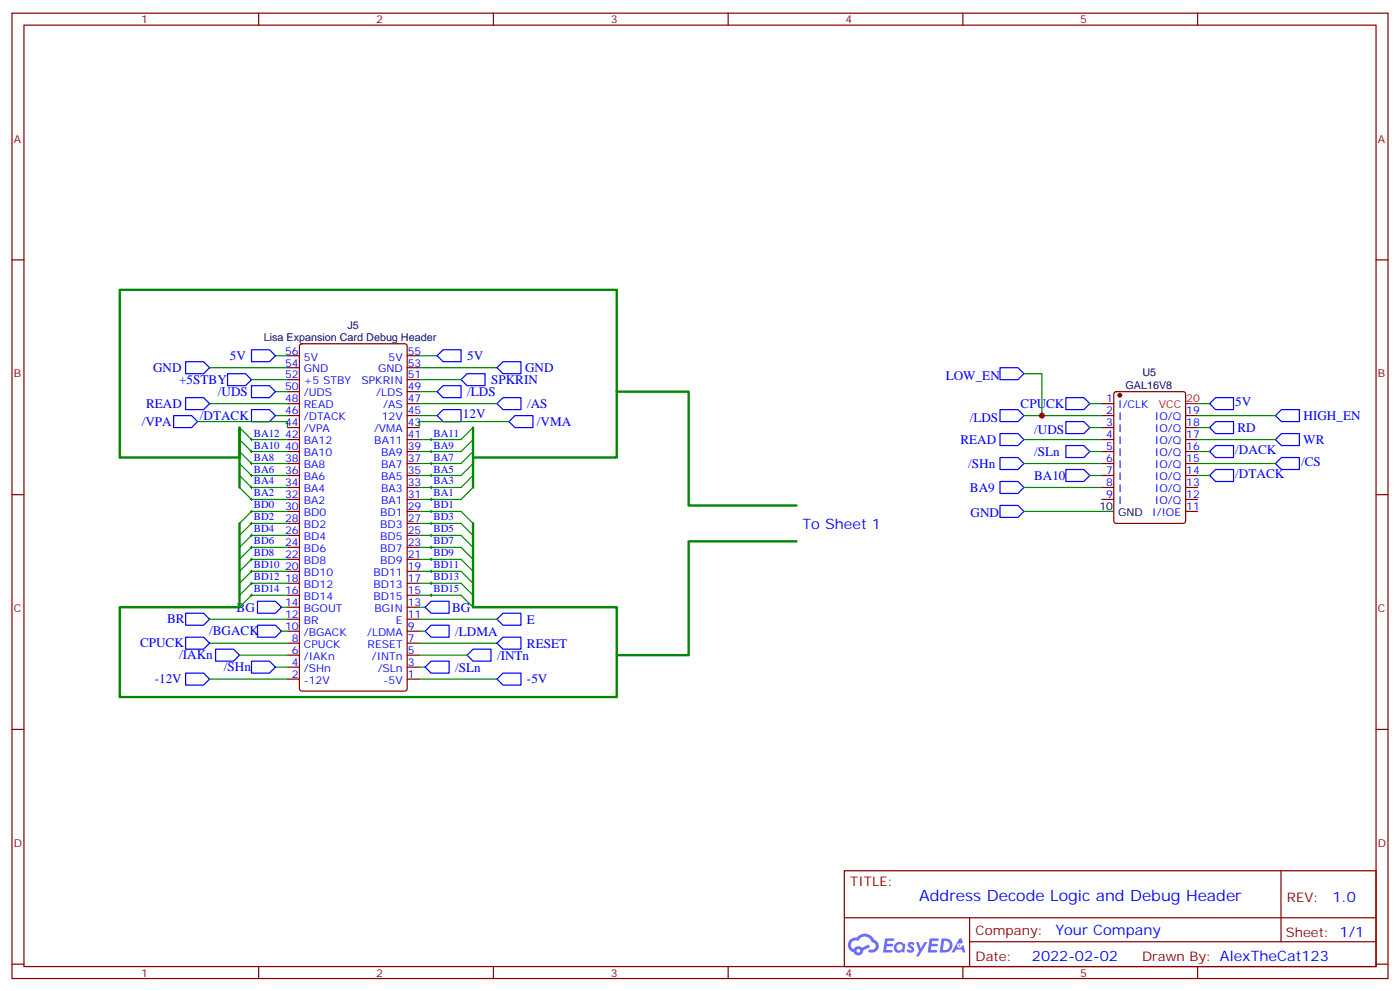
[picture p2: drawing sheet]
<svg xmlns="http://www.w3.org/2000/svg" width="412mm" height="292mm" viewBox="0 0 412 292" stroke-linecap="round" stroke-linejoin="round" font-family="sans-serif">
<g fill="none" stroke="#870000" stroke-width=".35">
<path d="M3.5 3.9h405.4v284.3h-405.4zM7.1 7.4h398.2v277.3h-398.2zM76.2 3.9v3.5M145.3 3.9v3.5M214.5 3.9v3.5M283.6 3.9v3.5M352.8 3.9v3.5M3.5 76.6h3.6M405.3 76.6h3.6M3.5 145.7h3.6M405.3 145.7h3.6M3.5 214.8h3.6"/>
<path d="M405.3 214.8h3.6M248.7 256.5h156.6v28.2h-156.6zM377.3 256.5v20.9M248.7 270.3h156.5M285.6 277.4h119.6M285.6 270.3v14.1M3.5 284h3.6M76.2 284.7v3.5M145.3 284.7v3.5M214.5 284.7v3.5M283.6 284.7v3.5M352.8 284.7v3.5"/>
<path d="M405.3 284h3.6"/>
</g>
<g fill="#5487ff">
<path d="M267.7 277.6a1.22 1.22 0 0 1 1.7 .3l-.4 .6a.47 .47 0 0 0-.3-.4 .47 .47 0 0 0-.5 .2l.1 .2a1.14 1.14 0 0 1 .8 1.8 1.14 1.14 0 0 1-1.9-.1l-.2-.1 .5-.6 .7 .4a.29 .29 0 0 0 .3-.2 .29 .29 0 0 0-.2-.3 1.04 1.04 0 0 1-.6-1.8z"/>
<path d="M260.7 276.4h2.4l.3 .2-.2 .5h-1.8l-.1 .9h1.5l.3 .4-.3 .3h-1.6l-.2 1.1 1.7 .1 .2 .3-.2 .3-2.6 .1z"/>
<path d="M273.8 276.4h2.4l.3 .2-.1 .5h-1.8l-.2 .9h1.6l.3 .4-.4 .3h-1.6l-.1 1.1 1.7 .1 .2 .3-.2 .3h-2.6z"/>
<path d="M282.6 276.4h.7l.3 1.3-.6 .3a.69 .69 0 0 0-1 .2 .69 .69 0 0 0 .4 1 .69 .69 0 0 0 .9-.6l.5-.3 .6 2.2h-.8l-.2-.8h-1.8l-.5 .8h-.8z"/>
<path d="M269.8 277.5h.8l.6 1.8 1.1-1.8h.9l-2.6 4.2h-.8l.9-1.6z"/>
<path d="M277.4 276.4l-.6 4.2h1.3a2.11 2.11 0 0 0 2.5-2.2 2.11 2.11 0 0 0-2.5-2zM278.1 277.1a1.39 1.39 0 0 1 1.7 1.5 1.39 1.39 0 0 1-1.8 1.2h-.3z"/>
<path d="M263.7 278a1.54 1.54 0 0 0-.1 2.2 1.54 1.54 0 0 0 2.2 .1l.6 .3 .3-2.3-.2-.3h-.4a1.49 1.49 0 0 0-2.4 0zM264 279a.94 .94 0 0 1 1.8 0 .94 .94 0 0 1-1.8 0z"/>
<path d="M250.4 276.8a2.18 2.18 0 0 0 1.1 3.7 1.44 1.44 0 0 0 1.6 .9 1.44 1.44 0 0 0 1.2-1.5l2-1-.5-.7-1.9 1a1.47 1.47 0 0 0-2.4 .4 1.39 1.39 0 0 1-.7-1.9 1.39 1.39 0 0 1 2-.5 2.12 2.12 0 0 1 2.2-1.3 2.12 2.12 0 0 1 1.9 1.7 1.14 1.14 0 0 1 1.1 1.4 1.14 1.14 0 0 1-1.7 .7 .43 .43 0 0 0-.5 .4 .43 .43 0 0 0 .4 .5 1.98 1.98 0 0 0 2.5-1.3 1.98 1.98 0 0 0-1.2-2.5 3.1 3.1 0 0 0-5.3-.7l-.9 .1zM252.3 280.1a.55 .55 0 0 1 1.1 0 .55 .55 0 0 1-1.1 0z"/>
<circle cx="282.6" cy="278.5" r=".26"/>
</g>
<g fill="none" stroke="#00f" stroke-width=".35">
<path d="M54.7 117.1h5.3l1.7 1.8-1.7 1.8h-5.3zM54.7 106.5h5.3l1.7 1.8-1.7 1.8h-5.3zM67 110.1h5.3l1.8 1.7-1.8 1.8h-5.3zM74.1 113.6h5.3l1.7 1.8-1.7 1.7h-5.3zM74.1 103h5.3l1.7 1.8-1.7 1.7h-5.3zM128.8 104.8l1.7-1.8h5.3v3.5h-5.3zM130.5 113.6h5.3v3.5h-5.3l-1.7-1.7zM137.6 110.1h5.3v3.5h-5.3l-1.8-1.8zM146.4 118.9l1.8-1.8h5.3v3.6h-5.3zM148.2 106.5h5.3v3.6h-5.3l-1.8-1.8zM294.6 108.3h5.3l1.7 1.8-1.7 1.7h-5.3zM314 117.1h5.3l1.7 1.8-1.7 1.8h-5.3z"/>
<path d="M356.3 118.9l1.8-1.8h5.3v3.6h-5.3zM51.2 122.4h5.2l1.8 1.8-1.8 1.7h-5.2zM74.1 120.7h5.3l1.7 1.7-1.7 1.8h-5.3zM128.8 122.4l1.7-1.7h5.3v3.5h-5.3zM149.9 124.2l1.8-1.8h5.3v3.5h-5.3zM294.6 120.7h5.3l1.7 1.7-1.7 1.8h-5.3zM294.6 127.7h5.3l1.7 1.8-1.7 1.7h-5.3zM294.6 134.8h5.3l1.7 1.7-1.7 1.8h-5.3zM314 124.2h5.3l1.7 1.7-1.7 1.8h-5.3zM314 131.2h5.3l1.7 1.8-1.7 1.8h-5.3zM314 138.3h5.3l1.7 1.8-1.7 1.7h-5.3zM356.3 125.9l1.8-1.7h5.3v3.5h-5.3z"/>
<path d="M358.1 131.2h5.3v3.6h-5.3l-1.8-1.8zM358.1 138.3h5.3v3.5h-5.3l-1.8-1.7zM375.7 122.4l1.8-1.7h5.3v3.5h-5.3zM375.7 129.5l1.8-1.8h5.3v3.5h-5.3zM377.5 134.8h5.3v3.5h-5.3l-1.8-1.8zM294.6 141.8h5.3l1.7 1.8-1.7 1.7h-5.3zM294.6 148.9h5.3l1.7 1.7-1.7 1.8h-5.3zM75.8 177.1h5.3l1.8 1.8-1.8 1.7h-5.3zM125.2 178.9l1.8-1.8h5.3v3.5h-5.3zM54.7 187.7h5.3l1.7 1.7-1.7 1.8h-5.3zM54.7 180.6h5.3l1.7 1.8-1.7 1.8h-5.3zM54.7 198.3h5.3l1.7 1.7-1.7 1.8h-5.3z"/>
<path d="M63.5 191.2h5.3l1.8 1.8-1.8 1.7h-5.3zM74.1 194.7h5.3l1.7 1.8-1.7 1.8h-5.3zM75.8 184.2h5.3l1.8 1.7-1.8 1.8h-5.3zM125.2 196.5l1.8-1.8h5.3v3.6h-5.3zM125.2 185.9l1.8-1.7h5.3v3.5h-5.3zM137.6 193l1.7-1.8h5.3v3.5h-5.3zM146.4 189.4l1.8-1.7h5.3v3.5h-5.3zM146.4 182.4l1.8-1.8h5.3v3.6h-5.3zM148.2 198.3h5.3v3.5h-5.3l-1.8-1.8z"/>
</g>
<g fill="none" stroke="#870000" stroke-width=".35">
<path d="M84.7 118.9h3.5M84.7 104.8h3.5M84.7 108.3h3.5M84.7 111.8h3.5M84.7 115.4h3.5M88.4 101.5l.5-.3h30.3l.7 .5v101.1l-.4 .7-30.6 .1-.7-.5v-101.1zM119.9 118.9h3.6M119.9 104.8h3.6M119.9 108.3h3.6M119.9 111.8h3.6M119.9 115.4h3.6M324.6 118.9h3.5"/>
<path d="M328.3 115.6l.5-.2h19.7l.7 .4v37.7l-.4 .6-20 .1-.7-.5v-37.6zM84.7 122.4h3.5M84.7 125.9h3.5M84.7 129.5h3.5M84.7 136.5h3.5M84.7 133h3.5M119.9 122.4h3.6M119.9 125.9h3.6M119.9 129.5h3.6M119.9 136.5h3.6M119.9 133h3.6M324.6 122.4h3.5"/>
<path d="M324.6 125.9h3.5M324.6 129.5h3.5M324.6 136.5h3.5M324.6 133h3.5M349.2 122.4h3.6M349.2 125.9h3.6M349.2 129.5h3.6M349.2 136.5h3.6M349.2 133h3.6M84.7 140.1h3.5M84.7 143.6h3.5M84.7 147.1h3.5"/>
<path d="M84.7 150.6h3.5M84.7 157.7h3.5M84.7 154.2h3.5M119.9 140.1h3.6M119.9 143.6h3.6M119.9 147.1h3.6M119.9 150.6h3.6M119.9 157.7h3.6M119.9 154.2h3.6M324.6 140.1h3.5M324.6 143.6h3.5M324.6 147.1h3.5"/>
<path d="M349.2 140.1h3.6M349.2 143.6h3.6M349.2 147.1h3.6M349.2 150.6h3.6M84.7 178.9h3.5M84.7 175.3h3.5M84.7 171.8h3.5M84.7 168.3h3.5M84.7 164.7h3.5M84.7 161.2h3.5M119.9 178.9h3.6M119.9 175.3h3.6"/>
<path d="M119.9 171.8h3.6M119.9 168.3h3.6M119.9 164.7h3.6M119.9 161.2h3.6M84.7 196.5h3.5M84.7 193h3.5M84.7 189.4h3.5M84.7 185.9h3.5M84.7 182.4h3.5M119.9 196.5h3.6M119.9 193h3.6M119.9 189.4h3.6"/>
<path d="M119.9 185.9h3.6M119.9 182.4h3.6M84.7 200h3.5M119.9 200h3.6"/>
</g>
<circle cx="329.8" cy="116.4" r=".53" fill="#870000" stroke="#870000" stroke-width=".35"/>
<path d="M324.6 150.6h3.5" fill="none" stroke="#000" stroke-width=".35"/>
<path d="M349.2 118.9h3.6" fill="none" stroke="#f00" stroke-width=".35"/>
<g fill="none" stroke="#008700" stroke-width=".35">
<path d="M61.7 118.9h23M61.7 108.3h23M74.1 111.8h10.6M81.1 115.4h3.6M81.1 104.8h3.6M123.5 118.9h22.9M123.5 115.4h5.3M123.5 108.3h22.9M123.5 104.8h5.3M123.5 111.8h12.3M301.6 110.1h5.3v12.3M321 118.9h3.6"/>
<path d="M352.8 118.9h3.5M58.2 124.2h26.5v1.7M70.6 125.9l3.5 3.6h10.6M70.6 129.5l3.5 3.5h10.6M70.6 133l3.5 3.5h10.6M70.6 136.5l3.5 3.6h10.6M81.1 122.4h3.6M123.5 122.4h5.3M139.3 125.9l-3.5 3.6h-12.3M139.3 129.5l-3.5 3.5h-12.3M139.3 133l-3.5 3.5h-12.3M139.3 136.5l-3.5 3.6h-12.3"/>
<path d="M149.9 124.2h-26.4v1.7M301.6 122.4h23M301.6 129.5h23M301.6 136.5h23M321 125.9h3.6M321 133h3.6M352.8 125.9h3.5M352.8 122.4h22.9M352.8 129.5h22.9M352.8 133h3.5M352.8 136.5h22.9M70.6 140.1l3.5 3.5h10.6"/>
<path d="M70.6 143.6l3.5 3.5h10.6M84.7 150.6h-10.6l-3.5 3.6M84.7 154.2h-10.6l-3.5 3.5M84.7 157.7h-10.6l-3.5 3.5M123.5 150.6h12.3l3.5 3.6M123.5 154.2h12.3l3.5 3.5M123.5 157.7h12.3l3.5 3.5M139.3 140.1l-3.5 3.5h-12.3M139.3 143.6l-3.5 3.5h-12.3M301.6 143.6h23M301.6 150.6h23M321 140.1h3.6"/>
<path d="M352.8 140.1h3.5M82.9 178.9h1.8M84.7 161.2h-10.6l-3.5 3.5M84.7 164.7h-10.6l-3.5 3.6M84.7 168.3h-10.6l-3.5 3.5M84.7 171.8h-10.6l-3.5 3.5M84.7 175.3h-10.6l-3.5 3.6M123.5 178.9h1.7M123.5 161.2h12.3l3.5 3.5M123.5 164.7h12.3l3.5 3.6M123.5 168.3h12.3l3.5 3.5M123.5 171.8h12.3l3.5 3.5"/>
<path d="M123.5 175.3h12.3l3.5 3.6M61.7 189.4h23M61.7 182.4h23M70.6 193h14.1M81.1 196.5h3.6M82.9 185.9h1.8M123.5 196.5h1.7M123.5 189.4h22.9M123.5 193h14.1M123.5 185.9h1.7M123.5 182.4h22.9M61.7 200h23"/>
<path d="M123.5 200h22.9"/>
</g>
<path d="M181.7 115.4h21.1v33.5h31.8M139.3 134.8h42.4v-49.4h-146.4v49.4h35.3v-8.9v17.7M139.3 125.9v17.7M70.6 154.2v24.7h-35.3v26.4h146.4v-26.4h-42.4v-24.7M234.6 159.5h-31.8v33.5h-21.1" fill="none" stroke="#008700" stroke-width=".71"/>
<g fill="none" stroke="#000" stroke-width=".29">
<path d="M73.7 129.5h.7M73.7 133h.7M73.7 136.5h.7M74.1 129.1v.7M74.1 132.6v.8M74.1 136.2v.7M74.1 139.7v.7M126.6 129.5h.8M126.6 133h.8M126.6 136.5h.8M127 129.1v.7M127 132.6v.8"/>
<path d="M127 136.2v.7M127 139.7v.7M73.7 140.1h.7M73.7 143.6h.7M73.7 147.1h.7M73.7 157.7h.7M73.7 154.2h.7M73.7 150.6h.7M74.1 143.2v.7M74.1 146.8v.7M74.1 150.3v.7M74.1 153.8v.7"/>
<path d="M74.1 157.3v.7M126.6 140.1h.8M126.6 143.6h.8M126.6 147.1h.8M126.6 157.7h.8M126.6 154.2h.8M126.6 150.6h.8M127 143.2v.7M127 146.8v.7M127 150.3v.7M127 153.8v.7M127 157.3v.7"/>
<path d="M73.7 175.3h.7M73.7 171.8h.7M73.7 168.3h.7M73.7 164.7h.7M73.7 161.2h.7M74.1 160.9v.7M74.1 164.4v.7M74.1 167.9v.7M74.1 171.5v.7M74.1 175v.7M126.6 175.3h.8M126.6 171.8h.8"/>
<path d="M126.6 168.3h.8M126.6 164.7h.8M126.6 161.2h.8M127 160.9v.7M127 164.4v.7M127 167.9v.7M127 171.5v.7M127 175v.7"/>
</g>
<circle cx="306.9" cy="122.4" r=".88" fill="#c00"/>
<text font-size="4.6" fill="#00f" x="270.8" y="265.5">Address Decode Logic and Debug Header</text>
<g font-size="4.2" fill="#00f">
<text x="236.4" y="155.9">To Sheet 1</text>
<text x="392.5" y="265.7">1.0</text>
<text x="310.9" y="275.3">Your Company</text>
<text x="304" y="283.1">2022-02-02</text>
</g>
<g font-size="3.9" fill="#00f">
<text x="67.7" y="106">5V</text>
<text x="137.6" y="106.1">5V</text>
<text x="45.1" y="109.6">GND</text>
<text x="52.8" y="113.1">+5STBY</text>
<text x="144.7" y="113.2">SPKRIN</text>
<text x="154.7" y="109.6">GND</text>
<text x="278.6" y="111.8">LOW_EN</text>
<text x="64.2" y="116.6">/UDS</text>
<text x="137.6" y="116.6">/LDS</text>
<text x="363.9" y="119.7">5V</text>
<text x="41.7" y="125.4">/VPA</text>
<text x="43" y="120.1">READ</text>
<text x="58.9" y="123.7">/DTACK</text>
<text x="136.3" y="123.2">12V</text>
<text x="155.2" y="120.2">/AS</text>
<text x="158.2" y="125.4">/VMA</text>
<text x="285.7" y="124.2">/LDS</text>
<text x="300.6" y="120.2">CPUCK</text>
<text x="384" y="123.7">HIGH_EN</text>
<text x="282.9" y="130.7">READ</text>
<text x="304.6" y="127.7">/UDS</text>
<text x="364.5" y="127.2">RD</text>
<text x="383.9" y="130.7">WR</text>
<text x="285.2" y="137.8">/SHn</text>
<text x="304.6" y="134.2">/SLn</text>
<text x="363.9" y="133.8">/DACK</text>
<text x="383.3" y="137.3">/CS</text>
<text x="304.6" y="141.3">BA10</text>
<text x="363.9" y="140.8">/DTACK</text>
<text x="285.7" y="144.9">BA9</text>
<text x="285.9" y="152.3">GND</text>
<text x="49.3" y="183.6">BR</text>
<text x="69.7" y="180.2">BG</text>
<text x="133.2" y="180.2">BG</text>
<text x="155.2" y="183.7">E</text>
<text x="41.2" y="190.7">CPUCK</text>
<text x="61.6" y="187.2">/BGACK</text>
<text x="134.1" y="187.2">/LDMA</text>
<text x="155.2" y="190.7">RESET</text>
<text x="52.8" y="194.2">/IAKn</text>
<text x="65.9" y="197.8">/SHn</text>
<text x="134.1" y="197.8">/SLn</text>
<text x="146.4" y="194.3">/INTn</text>
<text x="45.6" y="201.2">-12V</text>
<text x="155.2" y="201.3">-5V</text>
</g>
<g font-size="3.9" fill="#800">
<text x="250.5" y="261.1">TITLE:</text>
<text x="379.1" y="265.7">REV:</text>
<text x="287.4" y="275.3">Company:</text>
<text x="378.7" y="275.9">Sheet: 1/1</text>
<text x="287.4" y="282.9">Date:</text>
<text x="336.4" y="283">Drawn By: AlexTheCat123</text>
</g>
<g font-size="3.2" fill="#800">
<text x="41.6" y="6.9">1</text>
<text x="110.8" y="6.9">2</text>
<text x="179.9" y="6.9">3</text>
<text x="249.1" y="6.9">4</text>
<text x="318.2" y="6.9">5</text>
<text x="4.1" y="42">A</text>
<text x="405.9" y="42">A</text>
<text x="4.1" y="111.1">B</text>
<text x="405.9" y="111.1">B</text>
<text x="4.1" y="180.3">C</text>
<text x="405.9" y="180.3">C</text>
<text x="4.1" y="249.4">D</text>
<text x="405.9" y="249.4">D</text>
<text x="41.6" y="287.7">1</text>
<text x="110.8" y="287.7">2</text>
<text x="179.9" y="287.7">3</text>
<text x="249.1" y="287.7">4</text>
<text x="318.2" y="287.7">5</text>
</g>
<g font-size="3.2" fill="#000080">
<text x="77.7" y="100.6">Lisa Expansion Card Debug Header</text>
<text x="102.3" y="96.8">J5</text>
<text x="336.6" y="110.9">U5</text>
<text x="331.5" y="114.7">GAL16V8</text>
</g>
<g font-size="3.2" fill="#00f">
<text x="84" y="104.4">56</text>
<text x="84" y="108">54</text>
<text x="89.5" y="106.2">5V</text>
<text x="114.5" y="106.2">5V</text>
<text x="120.1" y="108">53</text>
<text x="120.1" y="104.4">55</text>
<text x="84" y="111.5">52</text>
<text x="89.5" y="109.7">GND</text>
<text x="89.5" y="113.2">+5 STBY</text>
<text x="106.4" y="113.2">SPKRIN</text>
<text x="111.4" y="109.7">GND</text>
<text x="120.1" y="111.5">51</text>
<text x="84" y="115">50</text>
<text x="84" y="118.5">48</text>
<text x="89.5" y="116.8">/UDS</text>
<text x="110.8" y="116.8">/LDS</text>
<text x="120.1" y="118.5">47</text>
<text x="120.1" y="115">49</text>
<text x="325.9" y="118.5">1</text>
<text x="84" y="122.1">46</text>
<text x="84" y="125.6">44</text>
<text x="89.5" y="120.3">READ</text>
<text x="89.5" y="123.8">/DTACK</text>
<text x="112.4" y="123.8">12V</text>
<text x="112.9" y="120.3">/AS</text>
<text x="120.1" y="125.6">43</text>
<text x="120.1" y="122.1">45</text>
<text x="325.9" y="122.1">2</text>
<text x="325.9" y="125.6">3</text>
<text x="329.4" y="120.3">I/CLK</text>
<text x="329.4" y="123.8">I</text>
<text x="340.2" y="123.8">IO/Q</text>
<text x="349.4" y="125.6">18</text>
<text x="349.4" y="122.1">19</text>
<text x="74.8" y="128.6">BA12</text>
<text x="84" y="129.1">42</text>
<text x="89.5" y="127.4">/VPA</text>
<text x="89.5" y="130.9">BA12</text>
<text x="110.2" y="127.4">/VMA</text>
<text x="110.3" y="130.9">BA11</text>
<text x="120.1" y="129.1">41</text>
<text x="127.7" y="128.6">BA11</text>
<text x="325.9" y="129.1">4</text>
<text x="329.4" y="127.4">I</text>
<text x="329.4" y="130.9">I</text>
<text x="340.2" y="127.4">IO/Q</text>
<text x="340.2" y="130.9">IO/Q</text>
<text x="349.4" y="129.1">17</text>
<text x="74.8" y="132.1">BA10</text>
<text x="74.8" y="135.6">BA8</text>
<text x="84" y="132.6">40</text>
<text x="84" y="136.2">38</text>
<text x="89.5" y="134.4">BA10</text>
<text x="89.5" y="137.9">BA8</text>
<text x="112.3" y="137.9">BA7</text>
<text x="112.3" y="134.4">BA9</text>
<text x="120.1" y="136.2">37</text>
<text x="120.1" y="132.6">39</text>
<text x="127.7" y="132.1">BA9</text>
<text x="127.7" y="135.6">BA7</text>
<text x="325.9" y="136.2">6</text>
<text x="325.9" y="132.6">5</text>
<text x="329.4" y="137.9">I</text>
<text x="329.4" y="134.4">I</text>
<text x="340.2" y="137.9">IO/Q</text>
<text x="340.2" y="134.4">IO/Q</text>
<text x="349.4" y="136.2">15</text>
<text x="349.4" y="132.6">16</text>
<text x="74.8" y="139.2">BA6</text>
<text x="74.8" y="142.7">BA4</text>
<text x="84" y="139.7">36</text>
<text x="84" y="143.2">34</text>
<text x="89.5" y="141.5">BA6</text>
<text x="112.3" y="141.5">BA5</text>
<text x="120.1" y="143.2">33</text>
<text x="120.1" y="139.7">35</text>
<text x="127.7" y="139.2">BA5</text>
<text x="127.7" y="142.7">BA3</text>
<text x="325.9" y="139.7">7</text>
<text x="325.9" y="143.2">8</text>
<text x="329.4" y="141.5">I</text>
<text x="340.2" y="141.5">IO/Q</text>
<text x="349.4" y="143.2">13</text>
<text x="349.4" y="139.7">14</text>
<text x="74.8" y="146.2">BA2</text>
<text x="74.8" y="149.8">BD0</text>
<text x="84" y="146.8">32</text>
<text x="89.5" y="145">BA4</text>
<text x="89.5" y="148.5">BA2</text>
<text x="112.3" y="148.5">BA1</text>
<text x="112.3" y="145">BA3</text>
<text x="120.1" y="146.8">31</text>
<text x="127.7" y="146.2">BA1</text>
<text x="127.7" y="149.8">BD1</text>
<text x="325.9" y="146.8">9</text>
<text x="329.4" y="145">I</text>
<text x="329.4" y="148.5">I</text>
<text x="340.2" y="148.5">IO/Q</text>
<text x="340.2" y="145">IO/Q</text>
<text x="349.4" y="146.8">12</text>
<text x="74.8" y="153.3">BD2</text>
<text x="84" y="150.3">30</text>
<text x="84" y="153.8">28</text>
<text x="89.5" y="152">BD0</text>
<text x="89.5" y="155.6">BD2</text>
<text x="112" y="155.6">BD3</text>
<text x="112" y="152">BD1</text>
<text x="120.1" y="153.8">27</text>
<text x="120.1" y="150.3">29</text>
<text x="127.7" y="153.3">BD3</text>
<text x="339.4" y="152">I/!OE</text>
<text x="349.4" y="150.3">11</text>
<text x="74.8" y="160.3">BD6</text>
<text x="74.8" y="156.8">BD4</text>
<text x="84" y="157.3">26</text>
<text x="84" y="160.9">24</text>
<text x="89.5" y="159.1">BD4</text>
<text x="112" y="159.1">BD5</text>
<text x="120.1" y="160.9">23</text>
<text x="120.1" y="157.3">25</text>
<text x="127.7" y="160.3">BD7</text>
<text x="127.7" y="156.8">BD5</text>
<text x="74.8" y="167.4">BD10</text>
<text x="74.8" y="163.9">BD8</text>
<text x="84" y="164.4">22</text>
<text x="84" y="167.9">20</text>
<text x="89.5" y="162.6">BD6</text>
<text x="89.5" y="166.2">BD8</text>
<text x="112" y="166.2">BD9</text>
<text x="112" y="162.6">BD7</text>
<text x="120.1" y="167.9">19</text>
<text x="120.1" y="164.4">21</text>
<text x="127.7" y="167.4">BD11</text>
<text x="127.7" y="163.9">BD9</text>
<text x="74.8" y="170.9">BD12</text>
<text x="84" y="171.5">18</text>
<text x="89.5" y="169.7">BD10</text>
<text x="89.5" y="173.2">BD12</text>
<text x="110" y="173.2">BD13</text>
<text x="110" y="169.7">BD11</text>
<text x="120.1" y="171.5">17</text>
<text x="127.7" y="170.9">BD13</text>
<text x="74.8" y="174.5">BD14</text>
<text x="84" y="175">16</text>
<text x="84" y="178.5">14</text>
<text x="89.5" y="176.7">BD14</text>
<text x="110" y="176.7">BD15</text>
<text x="120.1" y="178.5">13</text>
<text x="120.1" y="175">15</text>
<text x="127.7" y="174.5">BD15</text>
<text x="84" y="182">12</text>
<text x="84" y="185.6">10</text>
<text x="89.5" y="180.3">BGOUT</text>
<text x="89.5" y="183.8">BR</text>
<text x="110.3" y="180.3">BGIN</text>
<text x="116.6" y="183.8">E</text>
<text x="120.1" y="185.6">9</text>
<text x="120.1" y="182">11</text>
<text x="86" y="189.1">8</text>
<text x="89.5" y="187.3">/BGACK</text>
<text x="89.5" y="190.9">CPUCK</text>
<text x="108.1" y="187.3">/LDMA</text>
<text x="108.3" y="190.9">RESET</text>
<text x="120.1" y="189.1">7</text>
<text x="86" y="192.6">6</text>
<text x="86" y="196.1">4</text>
<text x="89.5" y="194.4">/IAKn</text>
<text x="89.5" y="197.9">/SHn</text>
<text x="109.5" y="194.4">/INTn</text>
<text x="111.3" y="197.9">/SLn</text>
<text x="120.1" y="196.1">3</text>
<text x="120.1" y="192.6">5</text>
<text x="86" y="199.7">2</text>
<text x="89.5" y="201.4">-12V</text>
<text x="113" y="201.4">-5V</text>
<text x="120.1" y="199.7">1</text>
</g>
<g font-size="3.2" fill="#f00">
<text x="349.4" y="118.5">20</text>
<text x="341.3" y="120.3">VCC</text>
</g>
<g font-size="3.2">
<text x="323.9" y="150.3">10</text>
<text x="329.4" y="152">GND</text>
</g>
</svg>
